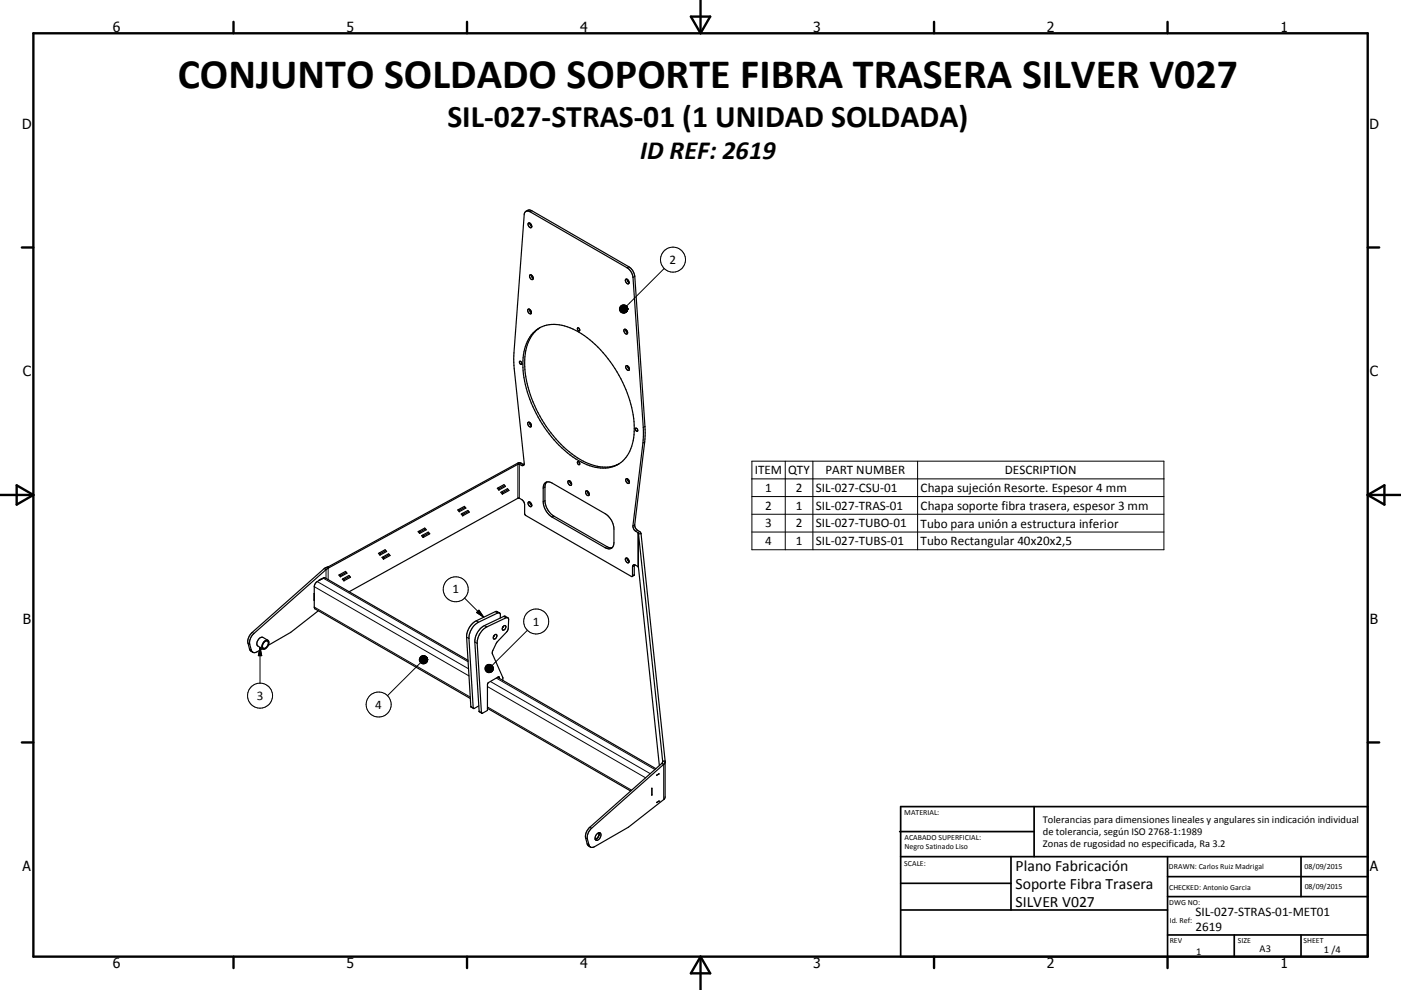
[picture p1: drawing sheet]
<svg xmlns="http://www.w3.org/2000/svg" width="420mm" height="297mm" viewBox="0 0 420 297" stroke-linecap="round" stroke-linejoin="round" font-family="sans-serif">
<g fill="none" stroke="#000" stroke-width=".36">
<path d="M157.7 63.4l.9-.4 .8 .2 29.1 16.8a4 4 0 0 1 1.8 2.9l3.1 47-.1 2.7-3 24.9a2.54 2.54 0 0 0 1.7 2.2l.2 .4M157.7 63.4l1.2 .1 29.1 16.8a4 4 0 0 1 1.8 2.9l3.1 47-.1 2.7-3 24.9a2.12 2.12 0 0 0 1.4 2l.2 .4M157.7 63.4l-.4 .5-.1 .5-3.2 43.3 3.2 31.2a.56 .56 0 0 1-.2 .7 .56 .56 0 0 1-.7 0l-.6-.3h-.4M158.4 67a.77 .77 0 0 1 .9 .4 .77 .77 0 0 1-.2 .9 1.09 1.09 0 0 1-.7-1.3zM158.8 66.9l.6 1.1M158.3 92.8a.76 .76 0 0 1 .9 .4 .76 .76 0 0 1-.2 1 1.06 1.06 0 0 1-.7-1.4zM158.7 92.8l.2 .7 .4 .3M158.8 82.6a.76 .76 0 0 1 .9 .4 .76 .76 0 0 1-.2 .9 1.1 1.1 0 0 1-.7-1.3zM159.3 82.5l.1 .5 .5 .5M159.8 100a9.6 9.6 0 0 1 11.1-1.6 34 34 0 0 1 16.7 18.5 24.9 24.9 0 0 1 1.5 17.7 8.8 8.8 0 0 1-11.5 5.4 30.2 30.2 0 0 1-16.2-14.8 29.6 29.6 0 0 1-4.1-20.5l1.2-3zM161.9 98.3a11.9 11.9 0 0 0-4.6 10.6 36.6 36.6 0 0 0 17.6 29.5 11.6 11.6 0 0 0 10.6 .8M173.2 98.4a.46 .46 0 0 1 .5 .3 .46 .46 0 0 1-.2 .6l-.3-.4z"/>
<path d="M187.2 98.8a.82 .82 0 0 1 .8 .5 .82 .82 0 0 1-.2 .9 .99 .99 0 0 1-.6-1.4zM187.6 98.8l.1 .5 .5 .6M187.6 83.8a.76 .76 0 0 1 .9 .4 .76 .76 0 0 1-.3 1 1.12 1.12 0 0 1-.6-1.4zM188 83.8l.2 .7 .4 .3M155.8 108.4a.47 .47 0 0 1 .6 .3 .47 .47 0 0 1-.3 .6l-.3-.4zM187.7 109.8a.76 .76 0 0 1 .9 .4 .76 .76 0 0 1-.3 .9 1.07 1.07 0 0 1-.6-1.3zM188.1 109.7l.2 .7 .4 .4M155.3 139.3l-56.9 31.2M155.4 138.9l-.1 .4M155.4 138.9h.6l1.1 .5M155.4 138.9l-56.9 31.1M158.3 126.8a.77 .77 0 0 1 .9 .3 .77 .77 0 0 1-.2 1 1.1 1.1 0 0 1-.7-1.3z"/>
<path d="M158.7 126.7l.2 .7 .4 .3M173.2 138.5a.48 .48 0 0 1 .5 .3 .48 .48 0 0 1-.2 .6l-.3-.4zM190.5 128.5a.47 .47 0 0 1 .6 .3 .47 .47 0 0 1-.2 .6l-.4-.4zM125.4 159.5l1.9-1.1 .5 .5-2 1.1zM125.7 159.3l.2 .3M125.9 159.6l-.1 .4M127.6 158.7l-1.7 .9M128.6 159.9l-1.6 .9M137.2 153l2-1.1 .5 .5-2 1.1zM137.6 152.8l.2 .3M137.8 153.1l-.1 .4M138.3 154.2l2-1.1 .4 .5-2 1.1z"/>
<path d="M138.6 154l.2 .3M138.8 154.3l-.1 .4M139.4 152.2l-1.6 .9M140.5 153.4l-1.7 .9M149.1 146.5l2-1.1 .4 .5-1.9 1.1zM149.4 146.3l.3 .3M149.7 146.6l-.1 .4M150.2 147.7l1.9-1.1 .5 .6-2 1zM150.5 147.5l.2 .3M150.7 147.8l-.1 .4M151.3 145.7l-1.6 .9M152.4 146.9l-1.7 .9"/>
<path d="M158.4 150.7a.77 .77 0 0 1 .9 .4 .77 .77 0 0 1-.2 .9 1.09 1.09 0 0 1-.7-1.3zM158.8 150.6l.6 1.1M163.3 145a1.69 1.69 0 0 1 2.2-.1l15.9 9.2a5.8 5.8 0 0 1 2.7 4.6v4.1a1.62 1.62 0 0 1-.8 1.7 1.62 1.62 0 0 1-1.9-.2l-15.9-9.2a5.8 5.8 0 0 1-2.6-4.6v-4.4zM163.9 144.6l-.5 1.2v4.4a5.9 5.9 0 0 0 2.6 4.6l16.2 9.3 1.3 .2M170.3 144.3a.77 .77 0 0 1 .9 .4 .77 .77 0 0 1-.2 .9 1.09 1.09 0 0 1-.7-1.3zM170.8 144.3l.2 .6 .4 .4M175.6 147.4a.76 .76 0 0 1 .9 .3 .76 .76 0 0 1-.2 1 1.07 1.07 0 0 1-.7-1.3zM176.1 147.3l.1 .5 .5 .5M187.8 143.6a.82 .82 0 0 1 .8 .5 .82 .82 0 0 1-.3 1 1.03 1.03 0 0 1-.5-1.5zM188.1 143.7l.1 .5 .5 .5M94.2 178h.1M95.6 174.1h.1"/>
<path d="M96.3 173.7l-.7 .4M96.3 173.7h.1M97.2 170.6l-21.6 19.1a3.6 3.6 0 0 0-1.2 3.3l.5 2 .9 .7M97.2 170.6l.5 .3M97.7 170.9l-21.6 19.2a3.8 3.8 0 0 0-1.2 3.2l.4 1.7a1.04 1.04 0 0 0 1.7 .6l1.7-1M98.4 170.5l-.7 .4M98.5 170l-.1 .5M98.5 170l-1.3 .6M101.6 172.5l2-1.1 .4 .6-2 1zM101.9 172.3l.2 .3M102.1 172.6l-.1 .4M102.6 173.7l2-1 .5 .5-2 1z"/>
<path d="M103 173.6l.2 .2M103.2 173.8l-.1 .4M103.8 171.7l-1.7 .9M104.7 177.5l50.8-28.1 1.1 .6 .5 .8 .2 3.4 .2 .4 31.9 18.4 .2-.1v-2.8a.56 .56 0 0 1 .3-.6 .56 .56 0 0 1 .6 .1l.7 .4 .2 .4 6.3 59.3M104.9 172.9l-1.7 .9M113.5 166l2-1.1 .4 .6-2 1zM113.8 165.8l.2 .3M114 166.1l-.1 .4M114.5 167.2l2-1.1 .5 .6-2 1.1zM114.8 167.1l.3 .2M115.1 167.3l-.1 .5M115.7 165.2l-1.7 .9"/>
<path d="M116.7 166.4l-1.6 .9M126.4 160.7l2-1.1 .4 .6-1.9 1zM126.7 160.6l.3 .2M127 160.8l-.1 .4M187.6 167.5a.76 .76 0 0 1 .9 .4 .76 .76 0 0 1-.3 1 1.12 1.12 0 0 1-.6-1.4zM188 167.5l.6 1M190.1 172.7l-.6 .3M190.1 172.6v.1M190.2 169.4l-.1 3.2M191.4 160.2l7.3 68.2M192.2 160.1l-.8 .1M192.2 160.1l7.2 68.2"/>
<path d="M79.2 192.7a.72 .72 0 0 1 1.1-.3 .72 .72 0 0 1 0 1.2 .93 .93 0 0 1-.6 .8 .93 .93 0 0 1-1-.2l.1-.8zM80.3 192.1l-1.5-.9a1.73 1.73 0 0 0-1.5 2.6l1.5 .9M80.3 192.1l.3 .7-.2 .8M80.3 192.1a1.73 1.73 0 0 0-1.5 2.6M80.4 193.6a1.58 1.58 0 0 1-1.6 1.1M94.2 180.1h.1M95.4 183.2l-8.2 6.5-6.8 3.9M140.3 198.1l-42.8-24.7h-.6l-2 1.2-.5 .7v7.3l46.6 27M148.2 190.6a.47 .47 0 0 1 .7-.2 .47 .47 0 0 1 0 .8 .53 .53 0 0 1-.4 .5 .53 .53 0 0 1-.6-.2zM148.2 190.6l-.3 .5M149.8 183.9l-1.1-.5-5.9 2.9a5.7 5.7 0 0 0-2.9 4.9l1.3 20.7 .8 .7M150 185.4v-1.1l-.3-.4h-.3l-5.9 2.8a5.7 5.7 0 0 0-2.9 4.9l1.3 20.9"/>
<path d="M150.9 187.9a.46 .46 0 0 1 .7-.2 .46 .46 0 0 1-.1 .8 .54 .54 0 0 1-.3 .5 .54 .54 0 0 1-.6-.2zM150.9 187.9l-.3 .5M152.2 185.3l-1.1-.4-5.9 2.8a5.7 5.7 0 0 0-2.8 4.9l1.2 20.9 .8 .5M143.5 211.8l-1.6 .7M146.1 212.5l43 24.8M149.2 203.2l47.4 27.4M149.7 203.5l-.1-.4h-.3l-3.1 2-.1 8-1.7 .9M150.8 204.1l-.1-.9-3.1-7.4 1.3-3 3.3-3.7 .2-3.5-.5-.3-6 2.8a5.7 5.7 0 0 0-2.8 4.9l1.3 21M195.4 236.5v2zM196.9 232.6h.1M197.6 232.2h.1M197.6 232.2l-.7 .4"/>
<path d="M198.4 229l-21.6 19.2a3.6 3.6 0 0 0-1.2 3.2l.5 2 .9 .7M198.4 229l.6 .3M198.7 228.4l-.3 .6M199.4 228.3v10.7l-.2 .7-10.8 8.5-10.1 5.8a1.04 1.04 0 0 1-1.7-.5l-.5-1.8a3.6 3.6 0 0 1 1.3-3.2l21.6-19.2M199.4 228.6l-.4 .7M199.4 228.3l-.7 .1M178.6 251.8h-.1M179 251.5l-.4 .3M179.1 250.1a.69 .69 0 0 1 1-.1 .69 .69 0 0 1-.1 1.1 1.01 1.01 0 0 1-1.5 .8 1.69 1.69 0 0 1 .6-1.8zM179.5 250.9l-.5 .6M179.6 249.8v.4M179.6 250.2l-.1 .7"/>
<path d="M179.6 250.2l-.2 .7M196.9 240.7v.1M197.6 240.3l-.7 .4M197.6 240.3v.1"/>
</g>
<g fill="none" stroke="#000" stroke-width=".3">
<path d="M159.4 63.2l-.5 .3M188.5 80l-.5 .3M190.3 82.9l-.5 .3M199.1 80.5l-11.3 11.3M155.3 139.3v10.2M156.2 138.9l-.5 .4v10.2M156.8 139.3l-.5 .3M193.3 132.6l-.5 .3M193.4 127.9l-.5 .3M225.4 138.4h123.6v26.5h-123.6zM235.4 138.4v26.5M243.7 138.4v26.5"/>
<path d="M275.1 138.4v26.5M163.4 146.1l-.5 .3M163.4 150.2l-.5 .3M166 154.8l-.5 .3M190.3 157.5l-.5 .3M191.2 159.1l-.6 .3M191.8 159.5l-.6 .3v10.2M225.4 143.7h123.6M225.4 149h123.6M225.4 154.3h123.6M225.4 159.6h123.6M94.2 176l46.4 26.8"/>
<path d="M95.1 174.5l45.4 26.1M96.9 173.4l43.4 25.1M97.7 170.9v2.6M98.4 170.5v3.4M139.3 179.4l5.7 5.8M182 164l-.6 .3M190.2 169.8l-.6 .3M190.2 172.4l-.6 .3M191.4 160.2v10.2M74.4 193l.5 .3M74.8 194.7l.5 .3M75.6 189.7l.5 .4"/>
<path d="M78 194.2v10.8M78 194.2l.5 2.5h-1.1zM94.2 182.1l46.8 27M126.1 198.8l-9.9 9.9M139.9 191.2l.7 .4M142.4 192.6l.7 .4M142.8 186.3l.7 .4M142.9 183.8l.7-.7 1.4 2.1zM145.2 187.7l.7 .4M148.5 183.5l.7 .4M151 184.9l.7 .5M158.1 189.1l-10.6 10.6"/>
<path d="M141.2 211.9l.7 .5M143.6 213.4l.7 .4M146.1 206l47.5 27.4M146.1 212.1l43.3 25M147 204.5l48 27.6M148.8 203.4l47.6 27.5M149.3 203.1l.4 .2M198.7 228.4v.2M199 229.3v10.6M175.6 251.4l.5 .3M176 253.2l.6 .3M176.8 248.2l.6 .3"/>
<circle cx="201.8" cy="77.9" r="3.7"/>
<circle cx="136.6" cy="176.8" r="3.7"/>
<circle cx="160.8" cy="186.5" r="3.8"/>
<circle cx="78" cy="208.7" r="3.8"/>
<circle cx="113.5" cy="211.4" r="3.8"/>
</g>
<g fill="#000">
<circle cx="96.3" cy="173.7" r=".18"/>
<circle cx="197.6" cy="240.4" r=".18"/>
</g>
<g fill="none" stroke="#000" stroke-width=".71">
<path d="M10 10h400v277h-400zM70 6.6v3.4M140 6.6v3.4M207.1 5h5.8l-2.9 5zM210 0v10M280 6.6v3.4M350 6.6v3.4M6.6 74.2h3.4M410 74.2h3.5M0 148.5h10M5 145.6l5 2.9-5 2.9zM410 148.5h10.1"/>
<path d="M410 148.5l5.1-2.9v5.8zM6.6 222.7h3.4M410 222.7h3.5M70 287v3.4M140 287v3.4M210 287v10M210 287l2.9 5h-5.8zM280 287v3.4M350 287v3.4"/>
</g>
<g fill="none" stroke="#000" stroke-width=".51">
<path d="M269.7 249.5h40.3M270 242h140v45h-140zM270 257h140M303.1 257v16M310 242v15M350 257v30M390.1 257v12M270 265h33.1M270 273h80M350 269h60M350 263h60M350 280.5h60"/>
<path d="M370 280.5v6.5M390.1 280.5v6.5"/>
</g>
<g fill="#000" stroke="#000" stroke-width=".3">
<path d="M188.1 92.2l.1 .5zM187.9 92l.3 .7zM187.8 91.7l.4 1zM187.5 91.6l.7 1.1zM187.3 91.5l.9 1.2zM187 91.5h.3l.9 1.2zM186.8 91.5h.2l1.2 1.2zM186.5 91.5h.3l1.4 1.2zM186.3 91.7l.2-.2 1.7 1.2zM186 91.9l.3-.2 1.9 1zM186 91.9l2.2 .8-2.3-.6zM185.9 92.1l2.3 .6-2.4-.4z"/>
<path d="M185.8 92.3l2.4 .4-2.5-.1zM185.7 92.6l2.5 .1-2.5 .1zM185.7 92.8l2.5-.1-2.4 .4zM185.8 93.1l2.4-.4-2.3 .7zM185.9 93.4l2.3-.7-2.2 .9zM186 93.6l2.2-.9-1.9 1zM186.3 93.7l1.9-1-1.7 1.2zM186.5 93.9l1.7-1.2-1.4 1.2zM186.8 93.9l1.4-1.2-1.2 1.3zM188.2 92.7l-.9 1.2-.3 .1zM188.2 92.7l-.9 1.2zM188.2 92.7l-.7 1.1z"/>
<path d="M188.2 92.7l-.4 1zM188.2 92.7l-.3 .8zM188.2 92.7l-.1 .5zM188.2 92.7v.3zM78 194.2l.5 2.5h-1.1zM128.1 197.4l.1 .5zM128 197.2l.2 .7zM127.8 197l.4 .9zM127.5 196.8l.7 1.1zM127.3 196.7l.9 1.2zM127 196.7h.3l.9 1.2zM126.8 196.7h.2l1.2 1.2z"/>
<path d="M126.5 196.8l.3-.1 1.4 1.2zM126.3 196.9l.2-.1 1.7 1.1zM126.1 197.1l.2-.2 1.9 1zM126.1 197.1l2.1 .8-2.3-.6zM125.9 197.3l2.3 .6-2.4-.4zM125.8 197.5l2.4 .4-2.5-.1zM125.7 197.8l2.5 .1-2.5 .2zM125.7 198.1l2.5-.2-2.4 .4zM125.8 198.3l2.4-.4-2.3 .7zM125.9 198.6l2.3-.7-2.1 .9zM126.1 198.8l2.1-.9-1.9 1.1zM126.3 199l1.9-1.1-1.7 1.2z"/>
<path d="M126.5 199.1l1.7-1.2-1.4 1.3zM126.8 199.2l1.4-1.3-1.2 1.3zM128.2 197.9l-.9 1.2-.3 .1zM128.2 197.9l-.9 1.2zM128.2 197.9l-.7 1.1zM128.2 197.9l-.4 1zM128.2 197.9l-.2 .8zM128.2 197.9l-.1 .6zM128.2 197.9v.3zM142.9 183.8l.7-.7 1.4 2.1zM147.8 200l.1 .6zM147.6 199.8l.3 .8z"/>
<path d="M147.5 199.6l.4 1zM147.2 199.5l.7 1.1zM147 199.4l.9 1.2zM146.7 199.3l.3 .1 .9 1.2zM146.4 199.3h.3l1.2 1.3zM146.2 199.4l.2-.1 1.5 1.3zM145.9 199.5l.3-.1 1.7 1.2zM145.7 199.7l.2-.2 2 1.1zM145.7 199.7l2.2 .9-2.3-.7zM145.6 199.9l2.3 .7-2.4-.4zM145.5 200.2l2.4 .4-2.5-.2zM145.4 200.4l2.5 .2-2.5 .1z"/>
<path d="M145.4 200.7l2.5-.1-2.4 .4zM145.5 201l2.4-.4-2.3 .6zM145.6 201.2l2.3-.6-2.2 .8zM145.7 201.4l2.2-.8-2 1zM145.9 201.6l2-1-1.7 1.1zM146.2 201.7l1.7-1.1-1.5 1.2zM146.4 201.8l1.5-1.2-1.2 1.2zM147.9 200.6l-.9 1.2h-.3zM147.9 200.6l-.9 1.2zM147.9 200.6l-.7 1.1zM147.9 200.6l-.4 .9zM147.9 200.6l-.3 .7z"/>
<path d="M147.9 200.6l-.1 .5zM147.9 200.6v.2z"/>
</g>
<text font-size="12.6" x="53.3" y="26.3">CONJUNTO SOLDADO SOPORTE FIBRA TRASERA SILVER V027</text>
<text font-size="9.4" x="134.2" y="38.1">SIL-027-STRAS-01 (1 UNIDAD SOLDADA)</text>
<text font-size="7.9" x="191.9" y="47.6">ID REF: 2619</text>
<g font-size="4.7">
<text x="304.5" y="261.2">Plano Fabricación</text>
<text x="304.5" y="266.6">Soporte Fibra Trasera</text>
<text x="304.5" y="272">SILVER V027</text>
</g>
<g font-size="4.2">
<text x="33.9" y="9.6">6</text>
<text x="103.9" y="9.6">5</text>
<text x="173.9" y="9.6">4</text>
<text x="243.8" y="9.6">3</text>
<text x="313.9" y="9.6">2</text>
<text x="383.9" y="9.6">1</text>
<text x="6.7" y="38.7">D</text>
<text x="410.5" y="38.7">D</text>
<text x="6.9" y="112.9">C</text>
<text x="410.7" y="112.9">C</text>
<text x="6.9" y="187.1">B</text>
<text x="410.7" y="187.1">B</text>
<text x="6.8" y="261.4">A</text>
<text x="410.7" y="261.4">A</text>
<text x="33.9" y="290.4">6</text>
<text x="103.9" y="290.4">5</text>
<text x="173.9" y="290.4">4</text>
<text x="243.8" y="290.4">3</text>
<text x="313.9" y="290.4">2</text>
<text x="383.9" y="290.4">1</text>
</g>
<g font-size="3.9">
<text x="200.7" y="79.2">2</text>
<text x="226.3" y="142.2">ITEM</text>
<text x="236.3" y="142.3">QTY</text>
<text x="247.5" y="142.2">PART NUMBER</text>
<text x="301.2" y="142.3">DESCRIPTION</text>
<text x="229.4" y="147.6">1</text>
<text x="238.6" y="147.6">2</text>
<text x="244.6" y="147.6">SIL-027-CSU-01</text>
<text x="276" y="147.7">Chapa sujeción Resorte. Espesor 4 mm</text>
<text x="229.4" y="152.9">2</text>
<text x="238.6" y="152.9">1</text>
<text x="244.6" y="152.9">SIL-027-TRAS-01</text>
<text x="276" y="153">Chapa soporte fibra trasera, espesor 3 mm</text>
<text x="229.4" y="158.2">3</text>
<text x="238.6" y="158.2">2</text>
<text x="244.6" y="158.2">SIL-027-TUBO-01</text>
<text x="276" y="158.3">Tubo para unión a estructura inferior</text>
<text x="229.4" y="163.5">4</text>
<text x="238.6" y="163.5">1</text>
<text x="244.6" y="163.5">SIL-027-TUBS-01</text>
<text x="276" y="163.6">Tubo Rectangular 40x20x2,5</text>
<text x="135.6" y="178.1">1</text>
<text x="159.8" y="187.7">1</text>
<text x="77" y="210">3</text>
<text x="112.5" y="212.6">4</text>
<text x="358.4" y="274.9">SIL-027-STRAS-01-MET01</text>
<text x="358.4" y="279.4">2619</text>
</g>
<g font-size="3.1">
<text x="312.7" y="246.8">Tolerancias para dimensiones lineales y angulares sin indicación individual</text>
<text x="312.7" y="250.4">de tolerancia, según ISO 2768-1:1989</text>
<text x="312.7" y="254">Zonas de rugosidad no especificada, Ra 3.2</text>
<text x="358.6" y="286.5">1</text>
<text x="377.6" y="285.6">A3</text>
<text x="396.9" y="285.9">1 /4</text>
</g>
<g font-size="2.4">
<text x="271.1" y="244.4">MATERIAL:</text>
<text x="271.2" y="252">ACABADO SUPERFICIAL:</text>
<text x="271.2" y="254.7">Negro Satinado Liso</text>
<text x="271.1" y="259.7">SCALE:</text>
<text x="350.4" y="260.8">DRAWN: Carlos Ruiz Madrigal</text>
<text x="391.1" y="260.6">08/09/2015</text>
<text x="350.5" y="267">CHECKED: Antonio Garcia</text>
<text x="391.2" y="266.7">08/09/2015</text>
<text x="350.5" y="271.4">DWG NO:</text>
<text x="350.7" y="276.9">Id. Ref:</text>
<text x="350.7" y="282.8">REV</text>
<text x="371.1" y="282.9">SIZE</text>
<text x="390.8" y="283">SHEET</text>
</g>
</svg>
